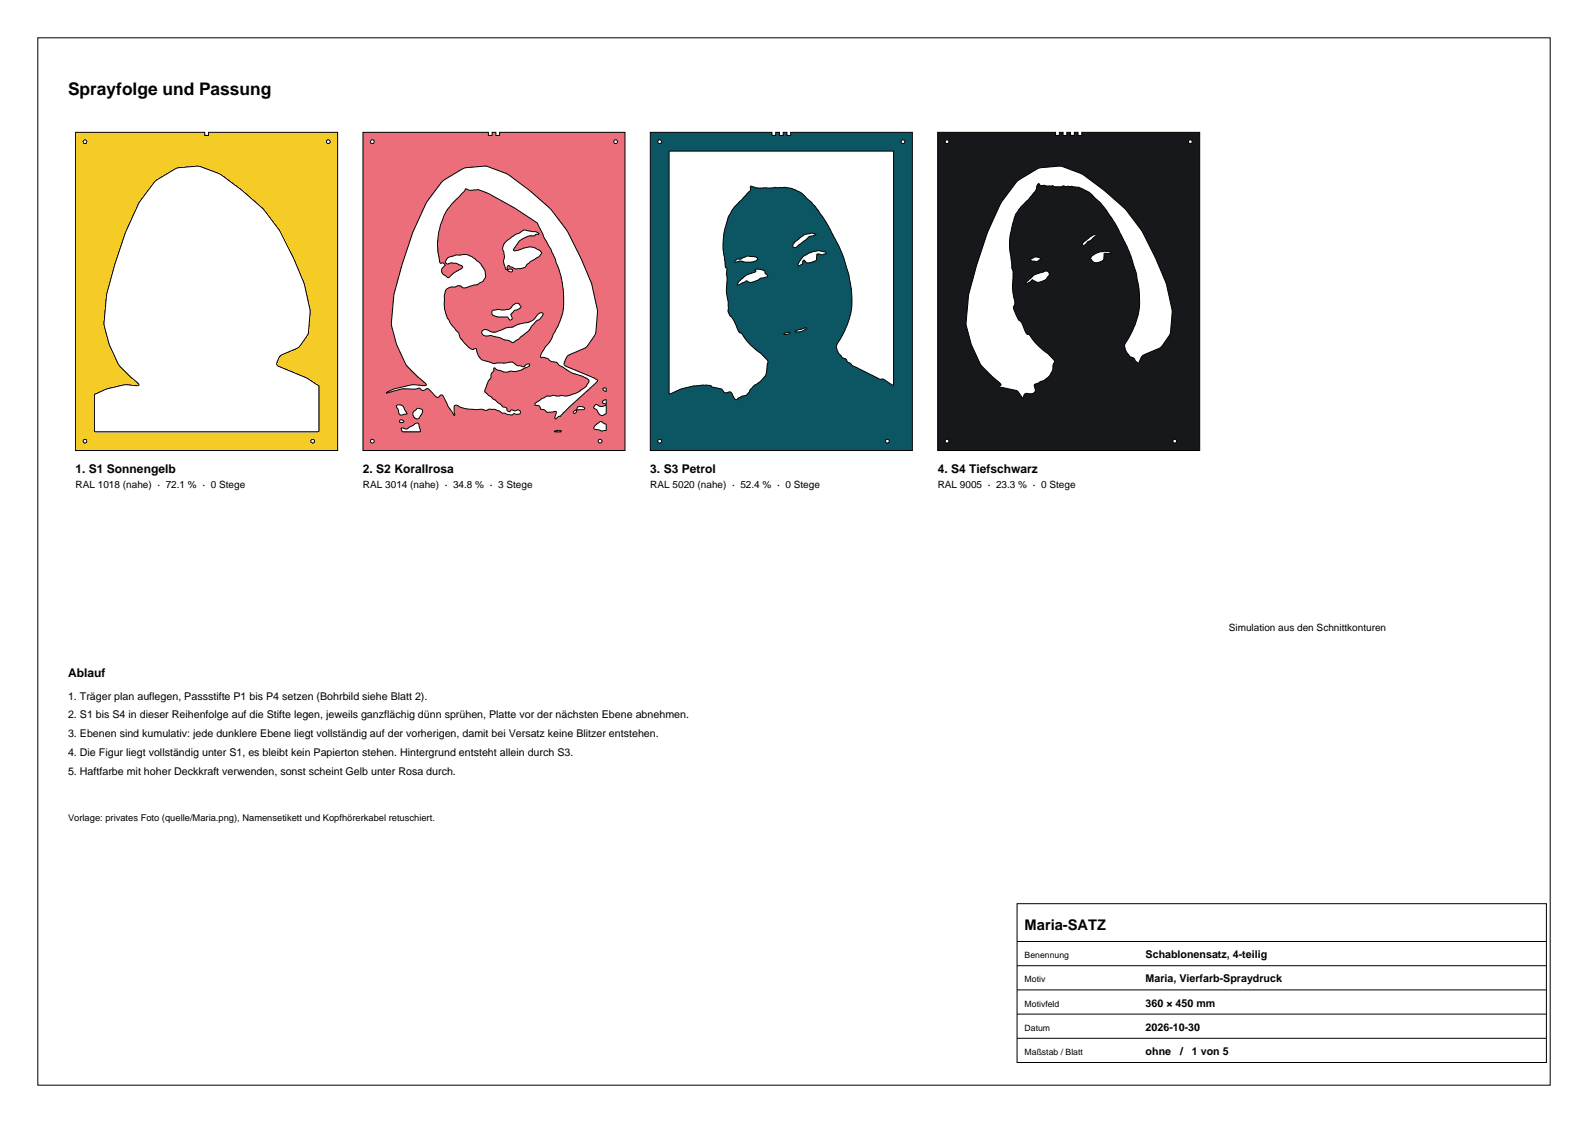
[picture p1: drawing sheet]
<svg xmlns="http://www.w3.org/2000/svg" width="420mm" height="297mm" viewBox="0 0 420 297" stroke-linecap="round" stroke-linejoin="round" font-family="sans-serif">
<path d="M10 10h400v277h-400z" fill="none" stroke="#000" stroke-width=".26"/>
<path d="M20 35v84.2h69.3v-84.2h-34.2v.8h-.9v-.8zM41.1 47.9l5.7-3.4 5-.5h1.1l5.5 2.2 5.7 4.2 5.9 5.4 4.1 5.4 3.5 7.1 2.9 6.9 1.5 7-.4 5.7-.3 .8-2.3 3.1-4.8 2.3-.6 .8-.4 1.5 .5 .5 7.3 3 2.9 1.9a1.02 1.02 0 0 1 .4 1.4v10.1a.54 .54 0 0 1 .1 .6 .54 .54 0 0 1-.6 .3h-57.9a.59 .59 0 0 1-.7 0 .59 .59 0 0 1-.2-.6v-8.5a.7 .7 0 0 1 0-.8 .7 .7 0 0 1 .7-.3l2.6-1.2 4.5-1 3.5 .2a.38 .38 0 0 0 .5-.4 .38 .38 0 0 0-.4-.4l-1.9-1.6-3.2-3.3-2.4-5.2-1.3-4.6-.1-1.4 .8-7.6 2.1-7.6 2.7-8.3 3.6-7.9zM22 37.5a.5 .5 0 0 1 1 0 .5 .5 0 0 1-1 0zM86.3 37.5a.5 .5 0 0 1 1 0 .5 .5 0 0 1-1 0zM22 116.7a.5 .5 0 0 1 1 0 .5 .5 0 0 1-1 0zM82.2 116.7a.5 .5 0 0 1 1 0 .5 .5 0 0 1-1 0z" fill-rule="evenodd" fill="#f5cb26" stroke="#000" stroke-width=".26"/>
<path d="M96 35v84.2h69.3v-84.2h-33.2v.8h-1v-.8h-.9v.8h-1v-.8zM134.3 71.4l.4-.2h.7l.1 .5-.5 .2-.6-.2zM117.1 47.9l5.7-3.4 5.9-.5 5.7 2.2 5.7 4.2 5.7 5.1 4.3 5.8 3.5 7 2.9 6.9 1.5 7-.4 5.7-.4 1-2.2 3-4.8 2.2-.6 .8-.4 1.5 .5 .5 7.9 3.4a.48 .48 0 0 1 .5 .4 .48 .48 0 0 1-.5 .5l-7 6.5-2.4 2.4h-.4l-.4 .3a.34 .34 0 0 1-.3 .4 .34 .34 0 0 1-.3-.2l.2-1.1a.5 .5 0 0 0-.1-.7 .5 .5 0 0 0-.7 .2h-1.5l-.8-.6-.9-.2-.4-.9-.6-.1a.41 .41 0 0 1-.6-.3 .41 .41 0 0 1 .4-.5l1.5-1 1.4-.7 1.8-.2 .6 .2 1.3-.2 1.5 .2 2.4-.7 1-.5 1.7-1.3 .8-1.3-.2-.5-.7-.5-4.3-1.6-2.6-1.6-.8-.9-1.3-.1-1.1-.9-1.3-.3a.43 .43 0 0 1-.6-.1 .43 .43 0 0 1 .2-.6l1.1-2.1 1.3-1.4 2.6-5.4 .9-3.1 .1-3.6-.7-5-1.6-4.8-4.8-9.5-6-3.9-6.7-3.7-2.9-1.2-2.1 .2-1.1-.4-.4 .7-3.2 3.2-1.5 1.9-1.6 3.9-.8 4.4 .1 2.5 .6 3 .2 .1 .5-.1 .3 .2a.39 .39 0 0 1 .4 .5 .39 .39 0 0 1-.4 .3l-.5 .6-.1 .8 .5 .7 .9 .7a1.06 1.06 0 0 0 1.4-.7l2.4-1.5a.6 .6 0 0 0 .2-.8 .6 .6 0 0 0-.7-.3l-.9-.4-1.2-.1-1 .3-.4-.2a.55 .55 0 0 1-.2-.5 .55 .55 0 0 1 .3-.4l.7-.7 1.8-.5 2.8-.2 1.4 .6 2.1 1.6 1.4 2.4v1.6l-.7 1-1.4 .8-3.3 .9-.6-.1-.4-.5-.6-.1-1 .4h-1.1l-.9 .5-.5 .6-.3 1.1v2.6l.4 2.3 1.2 2.5 2.2 2.6 .5 1.4 2.5 2.6 .7 .3 .9-.2 .6 1.8 1 1.2 3 .9h2.8l2.1-.3 1.5 .9 1.4 .3 .4-.1 .6-.6h.5l.3 .2-.7 .7-1.6 .7-1.6 .4-1.1-.1-1.7 .2-1.8-.5-.7-.5a.23 .23 0 0 0-.3 0 .23 .23 0 0 0 0 .3v.4l-.7 1-.1 .8-.9 1.4-.7 2.3 2.1 1.9 2.1 1.4 .5 .7 1 .2 .4 .9a.73 .73 0 0 0 1-.3l.9 .3 .9-.3 .5 .4a.85 .85 0 0 1-1.3 .7l-.4-.1-.4 .4-1.1-.1-.9-.4-.7-.1-.7-.5-1.3-.4-1.4-.1-.9 .3-1.2-.3-1.4 .2-2.7-.3-2.5-.9a.66 .66 0 0 0-.7 .3 .66 .66 0 0 0 .1 .7l.2 1.5a.23 .23 0 0 1-.3 .2 .23 .23 0 0 1-.1-.4l-1.3-1.9-1.5-3-.4-.2-.7 .7h-.4l-2.5-2.3-1.1 .5-.5-.1-.6-.6-1.2 .3-3.2-.1-3.8 1.1a.23 .23 0 0 1-.3 .2 .23 .23 0 0 1-.1-.4l2.1-.9 4.4-1 3.3 .2 .7-.2-5.5-5.5-2.4-5.2-1.3-4.6-.1-1.4 .8-7.6 2.1-7.6 2.7-8.2 3.6-8zM130.2 82.2l1.5-.4 1.6 .2 1.3-.2 1.2-1.2 .9-.4 .5 .1 .4 .5a.49 .49 0 0 1 .1 .6 .49 .49 0 0 1-.4 .3l-1.2 .4-.9 .9 .1 .7a.54 .54 0 0 1-.2 .9 .54 .54 0 0 1-.7-.6l-.3-.2h-2.2l-1.4-.4-.4-.4zM127.7 87.4l.8-.2 1.6 .6h1l2.7-1.1 1.7-.2 1.5-.7 3-.6 1.1-.7 1.5-1.6 .7-.2 .3 .3-.7 1.3-1.2 .8-2 2.5-2.6 2.1-1.4 .9-3.7-1.3-2-.5h-1.9l-.4-.2-.3-.5zM104.9 107.2l.8-.1 .7 .2 1 1.6a.36 .36 0 0 1 .2 .6 .36 .36 0 0 1-.6 0l-.9 .3-.5-.3-.3-1.1-.5-.9zM109.5 108.8l.6-.5a1.08 1.08 0 0 1 1.6 .1l-.1 .9-1 1.5-.8-.2-.5-.6-.1-.7zM105.8 111.1h.5l.5 .4-.4 .3-.5-.1-.2-.2zM106.2 113.2l1.4 .3 2.7-1.6 .5 .3 .3 1.3a.44 .44 0 0 1 .1 .6 .44 .44 0 0 1-.7 .1h-3.3a.76 .76 0 0 1-.8-.1 .76 .76 0 0 1-.2-.9zM133.9 63.9l2.4-1.9 1.1-.4 1-.7 3.2 .4 .5 .2a.31 .31 0 0 1 .4 .2 .31 .31 0 0 1-.1 .4 .31 .31 0 0 1-.4-.1l-.7 .4-1.6 .1-1.6 .7-.8 .7-1.2 1.7a.46 .46 0 0 0-.2 .7 .46 .46 0 0 0 .7-.1l2.1-.6 1.9-.3 2.1 .9 .4 .5a.83 .83 0 0 1-.4 1.1l-2.4 1.3-1.5 1.6-2.4 .4-1.5-.6a.5 .5 0 0 0-.7 0 .5 .5 0 0 0 0 .7l-.2 .1-.2-.2-.5-1.5 .1-1.9-.5-2.1 .4-1zM159.5 102.8l.3-.2a.42 .42 0 0 1 .5 .1 .42 .42 0 0 1 0 .6 .36 .36 0 0 1-.3 .2 .36 .36 0 0 1-.4-.3zM159.4 106.1l.2-.2a.42 .42 0 0 1 .6-.2 .42 .42 0 0 1 .1 .7v.5l-.5-.2a.4 .4 0 0 1-.4-.1 .4 .4 0 0 1 0-.5zM152.8 107.7l.4-.2 .9 .1a.43 .43 0 0 1 .5 .5 .43 .43 0 0 1-.7 .3h-1.2zM157.5 107.1l.4-.1 1 .5 .8-.1a.34 .34 0 0 1 .4-.2 .34 .34 0 0 1 .2 .4v1a1.1 1.1 0 0 1-1 1.3l-.7-.3-1.1-1.4a.56 .56 0 0 1-.5-.5 .56 .56 0 0 1 .5-.6zM151.7 108.8l.5-.3 .3 .1-.1 .4-.3 .3-.5-.1zM157.4 112.5l1.5-1 .8 .5a.62 .62 0 0 1 .7 .3 .62 .62 0 0 1-.1 .7 .52 .52 0 0 1 .1 .6 .52 .52 0 0 1-.6 .3l-.6 .1-2.1-.5v-.4zM146.6 114.1l1.2-.3a.36 .36 0 0 1 .4 0 .36 .36 0 0 1 .1 .4zM98 37.5a.5 .5 0 0 1 1 0 .5 .5 0 0 1-1 0zM162.3 37.5a.5 .5 0 0 1 1 0 .5 .5 0 0 1-1 0zM98 116.7a.5 .5 0 0 1 1 0 .5 .5 0 0 1-1 0zM158.2 116.7a.5 .5 0 0 1 1 0 .5 .5 0 0 1-1 0z" fill-rule="evenodd" fill="#eb6e7a" stroke="#000" stroke-width=".26"/>
<path d="M172 35v84.2h69.3v-84.2h-32.2v.8h-1v-.8h-1v.8h-.9v-.8h-1v.8h-1v-.8zM210.2 64l2.5-1.9 2-.5 1.1 .3-.8 .5-1 .2-3.4 2.8h-.6a.81 .81 0 0 1 .2-1.4zM212.3 68l1.6-1 1-.4 1.6-.3 1.3 .3a.38 .38 0 0 1 .5 0 .38 .38 0 0 1 .1 .5l-1.1 .3-.9-.3a.48 .48 0 0 0-.5 .3 .48 .48 0 0 0 .1 .5l-.1 .9-1.2 .6-1.1 .1-.7-.5a.38 .38 0 0 0-.6-.1 .38 .38 0 0 0 0 .5l-.1 .4-.7 .4a.33 .33 0 0 1-.5-.1 .33 .33 0 0 1 .2-.4zM194.6 68.9l.4-.4h.9l1.8-.8 2.4 .4a.66 .66 0 0 1 .1 .7 .66 .66 0 0 1-.8 .4l-1 .1h-1.3l-1.4-.3-.6 .2a.41 .41 0 0 1-.4 .2 .41 .41 0 0 1-.4-.2zM177 40h58.5a.55 .55 0 0 1 .6-.1 .55 .55 0 0 1 .2 .6v60.9a.37 .37 0 0 1-.3 .5 .37 .37 0 0 1-.4-.3l-1.9-1.3h-1.1l-7.1-3.6-.5-.5-.8-.5-.5-.7-1-.5-.9-1.1-.3-.7-.3-.9 .1-.5 2.1-3.8 1.6-4.5 .3-3.1-.1-3.3-.8-4.2-1.8-5.6-3.5-7-2.7-4.1-1.8-2.2-2.3-2.2-2.7-1.4-2.1-.4-7.6 .2-1.3-.5-.2 .2v1l-4.2 4.3-1.6 2.6-1.2 4.5-.2 4.3 .6 4.5 .5 .4-.2 6 .5 2.9v2.6l.4 1 1.1 1.4 1.4 3 .7 .3 1.2 1.8 1.3 1.4 2.5 2.1 1.8 1.9-.4 3.7-1.5 1.8-1.8 1.2-1.9 2.4-1.3 .3-1.3 .9-.5-.2-1.1-1.8-1.4 .2-1-1-2.5-.6-.3-.3-1.3-.2-3.2 .2-2.7 .7-3.1 1.3a.4 .4 0 0 1-.5 .2 .4 .4 0 0 1-.2-.5zM195.5 74.4l1.9-1.6 2-.7a.41 .41 0 0 0 .5-.2 .41 .41 0 0 0-.2-.6l1-.1 1.1 .2 .5 .4v.5l.4 .3a.4 .4 0 0 1 .3 .5 .4 .4 0 0 1-.6 .2l-1.3 .3-.5 .4-1.6 .6-.8 .1-.8-.4-1.9 .9a.3 .3 0 0 1-.5 .1 .3 .3 0 0 1 .2-.5zM210.3 87.6l2.7-.9 .3 .1-1.4 .9-1.4 .1zM207.4 88.2l1-.3a.28 .28 0 0 1 .3-.1 .28 .28 0 0 1 .2 .3l-1.1 .4-.3-.1zM174 37.5a.5 .5 0 0 1 1 0 .5 .5 0 0 1-1 0zM238.3 37.5a.5 .5 0 0 1 1 0 .5 .5 0 0 1-1 0zM174 116.7a.5 .5 0 0 1 1 0 .5 .5 0 0 1-1 0zM234.2 116.7a.5 .5 0 0 1 1 0 .5 .5 0 0 1-1 0z" fill-rule="evenodd" fill="#0c5664" stroke="#000" stroke-width=".26"/>
<path d="M248 35v84.2h69.3v-84.2h-31.2v.8h-1v-.8h-1v.8h-1v-.8h-.9v.8h-1v-.8h-1v.8h-1v-.8zM286.5 64.1l2.6-1.9 .8-.1a.81 .81 0 0 1-.7 .8l-.6 .6-.9 .4-.8 .9-.4 .1a.3 .3 0 0 1-.3-.2 .3 .3 0 0 1 .2-.4zM288.7 67.8l1-.7 1.3-.5 1.5-.2 1.2 .3a.25 .25 0 0 1 .1 .3 .25 .25 0 0 1-.4 .1l-.8-.1a.69 .69 0 0 0-.6 1l-.1 .6-.3 .4-1.1 .4-.9 .1-.4-.2-.7-.9zM272.7 68.4l1-.5 1.3 .3a.32 .32 0 0 1 .3 .4 .32 .32 0 0 1-.5 .2l-.5 .3-1-.1a.42 .42 0 0 1-.5-.1 .42 .42 0 0 1-.1-.5zM271.7 74.4l1.7-1.6 .6-.3 2.6-.8 .5 .1 .4 .4v.5l-.7 1.1-1.1 .5-1.3 .4-1.4-.7-1.5 1.1-.1-.3zM269 47.9l5.7-3.4 5.8-.6 5.8 2.2 6 4.5 5.4 4.8 4.5 6 3.4 6.8 2.6 6.1 1.7 7.3 .1 1.1-.4 5.1-.3 .9-2.2 3.1-4.8 2.2-.4 .4-.7 1.6h-.3l-.6-.5-.4-.8-1.2-.5-.9-1.4-.4-1.4 2.8-5.4 .8-2.7 .4-2.4-.1-4.4-.8-4.3-1.4-4.5-1.1-2.6-2.7-5.4-2.7-4.1-1.3-1.7-3.3-3.1-2.8-1.3-1.7-.2-1.6 .1-.6-.2-.8 .2h-1l-1.1-.3-.4 .1-1.9-.2-.7 .1-.7-.5-.4 .5-.2 .9-.3 .6-1.6 1.9-2.2 2.2-1.3 1.9-1.5 5.2-.2 1.6v2.6l.6 4.9 .3 1.1-.1 4.4 .6 3.4-.1 .9-.3 .6 .9 2.4 .5 .9 .8 .7 1.3 2.9 .7 .4 1.9 2.3 3.1 2.6 1.4 1.5a1.26 1.26 0 0 1-.1 1.6l-.2 1.5-.8 1.4-1.3 1.1-2.6 1.2 .2 1.4-.2 .6-.7 .3h-1.7l-.5 .7a.31 .31 0 0 1-.3 .4 .31 .31 0 0 1-.3-.4l-1.2-1.5-4.3-.9a.27 .27 0 0 1-.3 0 .27 .27 0 0 1-.1-.3l.1-.1a.38 .38 0 0 0 .5-.4 .38 .38 0 0 0-.4-.4l-1.9-1.6-3.2-3.3-2.4-5.2-1.3-5-.1-1 .8-7.6 2-7.3 2.8-8.4 3.8-8.3zM250 37.5a.5 .5 0 0 1 1 0 .5 .5 0 0 1-1 0zM314.3 37.5a.5 .5 0 0 1 1 0 .5 .5 0 0 1-1 0zM250 116.7a.5 .5 0 0 1 1 0 .5 .5 0 0 1-1 0zM310.2 116.7a.5 .5 0 0 1 1 0 .5 .5 0 0 1-1 0z" fill-rule="evenodd" fill="#16181c" stroke="#000" stroke-width=".26"/>
<path d="M269 239h140v42h-140zM269 249h140M269 255.4h140M269 261.8h140M269 268.2h140M269 274.6h140M269 281h140" fill="none" stroke="#000" stroke-width=".26"/>
<text font-size="4.6" x="18" y="25">Sprayfolge und Passung</text>
<text font-size="3.9" x="271" y="246">Maria-SATZ</text>
<g font-size="3.2">
<text x="20" y="125.1">1. S1 Sonnengelb</text>
<text x="96" y="125.1">2. S2 Korallrosa</text>
<text x="172" y="125.1">3. S3 Petrol</text>
<text x="248" y="125.1">4. S4 Tiefschwarz</text>
<text x="18" y="179">Ablauf</text>
</g>
<g font-size="2.8">
<text x="18" y="185">1. Träger plan auflegen, Passstifte P1 bis P4 setzen (Bohrbild siehe Blatt 2).</text>
<text x="18" y="190">2. S1 bis S4 in dieser Reihenfolge auf die Stifte legen, jeweils ganzflächig dünn sprühen, Platte vor der nächsten Ebene abnehmen.</text>
<text x="18" y="195">3. Ebenen sind kumulativ: jede dunklere Ebene liegt vollständig auf der vorherigen, damit bei Versatz keine Blitzer entstehen.</text>
<text x="18" y="200">4. Die Figur liegt vollständig unter S1, es bleibt kein Papierton stehen. Hintergrund entsteht allein durch S3.</text>
<text x="18" y="205">5. Haftfarbe mit hoher Deckkraft verwenden, sonst scheint Gelb unter Rosa durch.</text>
<text x="303" y="253.4">Schablonensatz, 4-teilig</text>
<text x="303" y="259.8">Maria, Vierfarb-Spraydruck</text>
<text x="303" y="266.2">360 × 450 mm</text>
<text x="303" y="272.6">2026-10-30</text>
<text x="303" y="279">ohne</text>
<text x="312.1" y="279">/</text>
<text x="315.2" y="279">1 von 5</text>
</g>
<g font-size="2.6">
<text x="20" y="129.1">RAL 1018 (nahe) · 72.1 % · 0 Stege</text>
<text x="96" y="129.1">RAL 3014 (nahe) · 34.8 % · 3 Stege</text>
<text x="172" y="129.1">RAL 5020 (nahe) · 52.4 % · 0 Stege</text>
<text x="248" y="129.1">RAL 9005 · 23.3 % · 0 Stege</text>
<text x="325" y="167">Simulation aus den Schnittkonturen</text>
</g>
<text font-size="2.5" x="18" y="217">Vorlage: privates Foto (quelle/Maria.png), Namensetikett und Kopfhörerkabel retuschiert.</text>
<g font-size="2.3">
<text x="271" y="253.4">Benennung</text>
<text x="271" y="259.8">Motiv</text>
<text x="271" y="266.2">Motivfeld</text>
<text x="271" y="272.6">Datum</text>
<text x="271" y="279">Maßstab / Blatt</text>
</g>
</svg>
